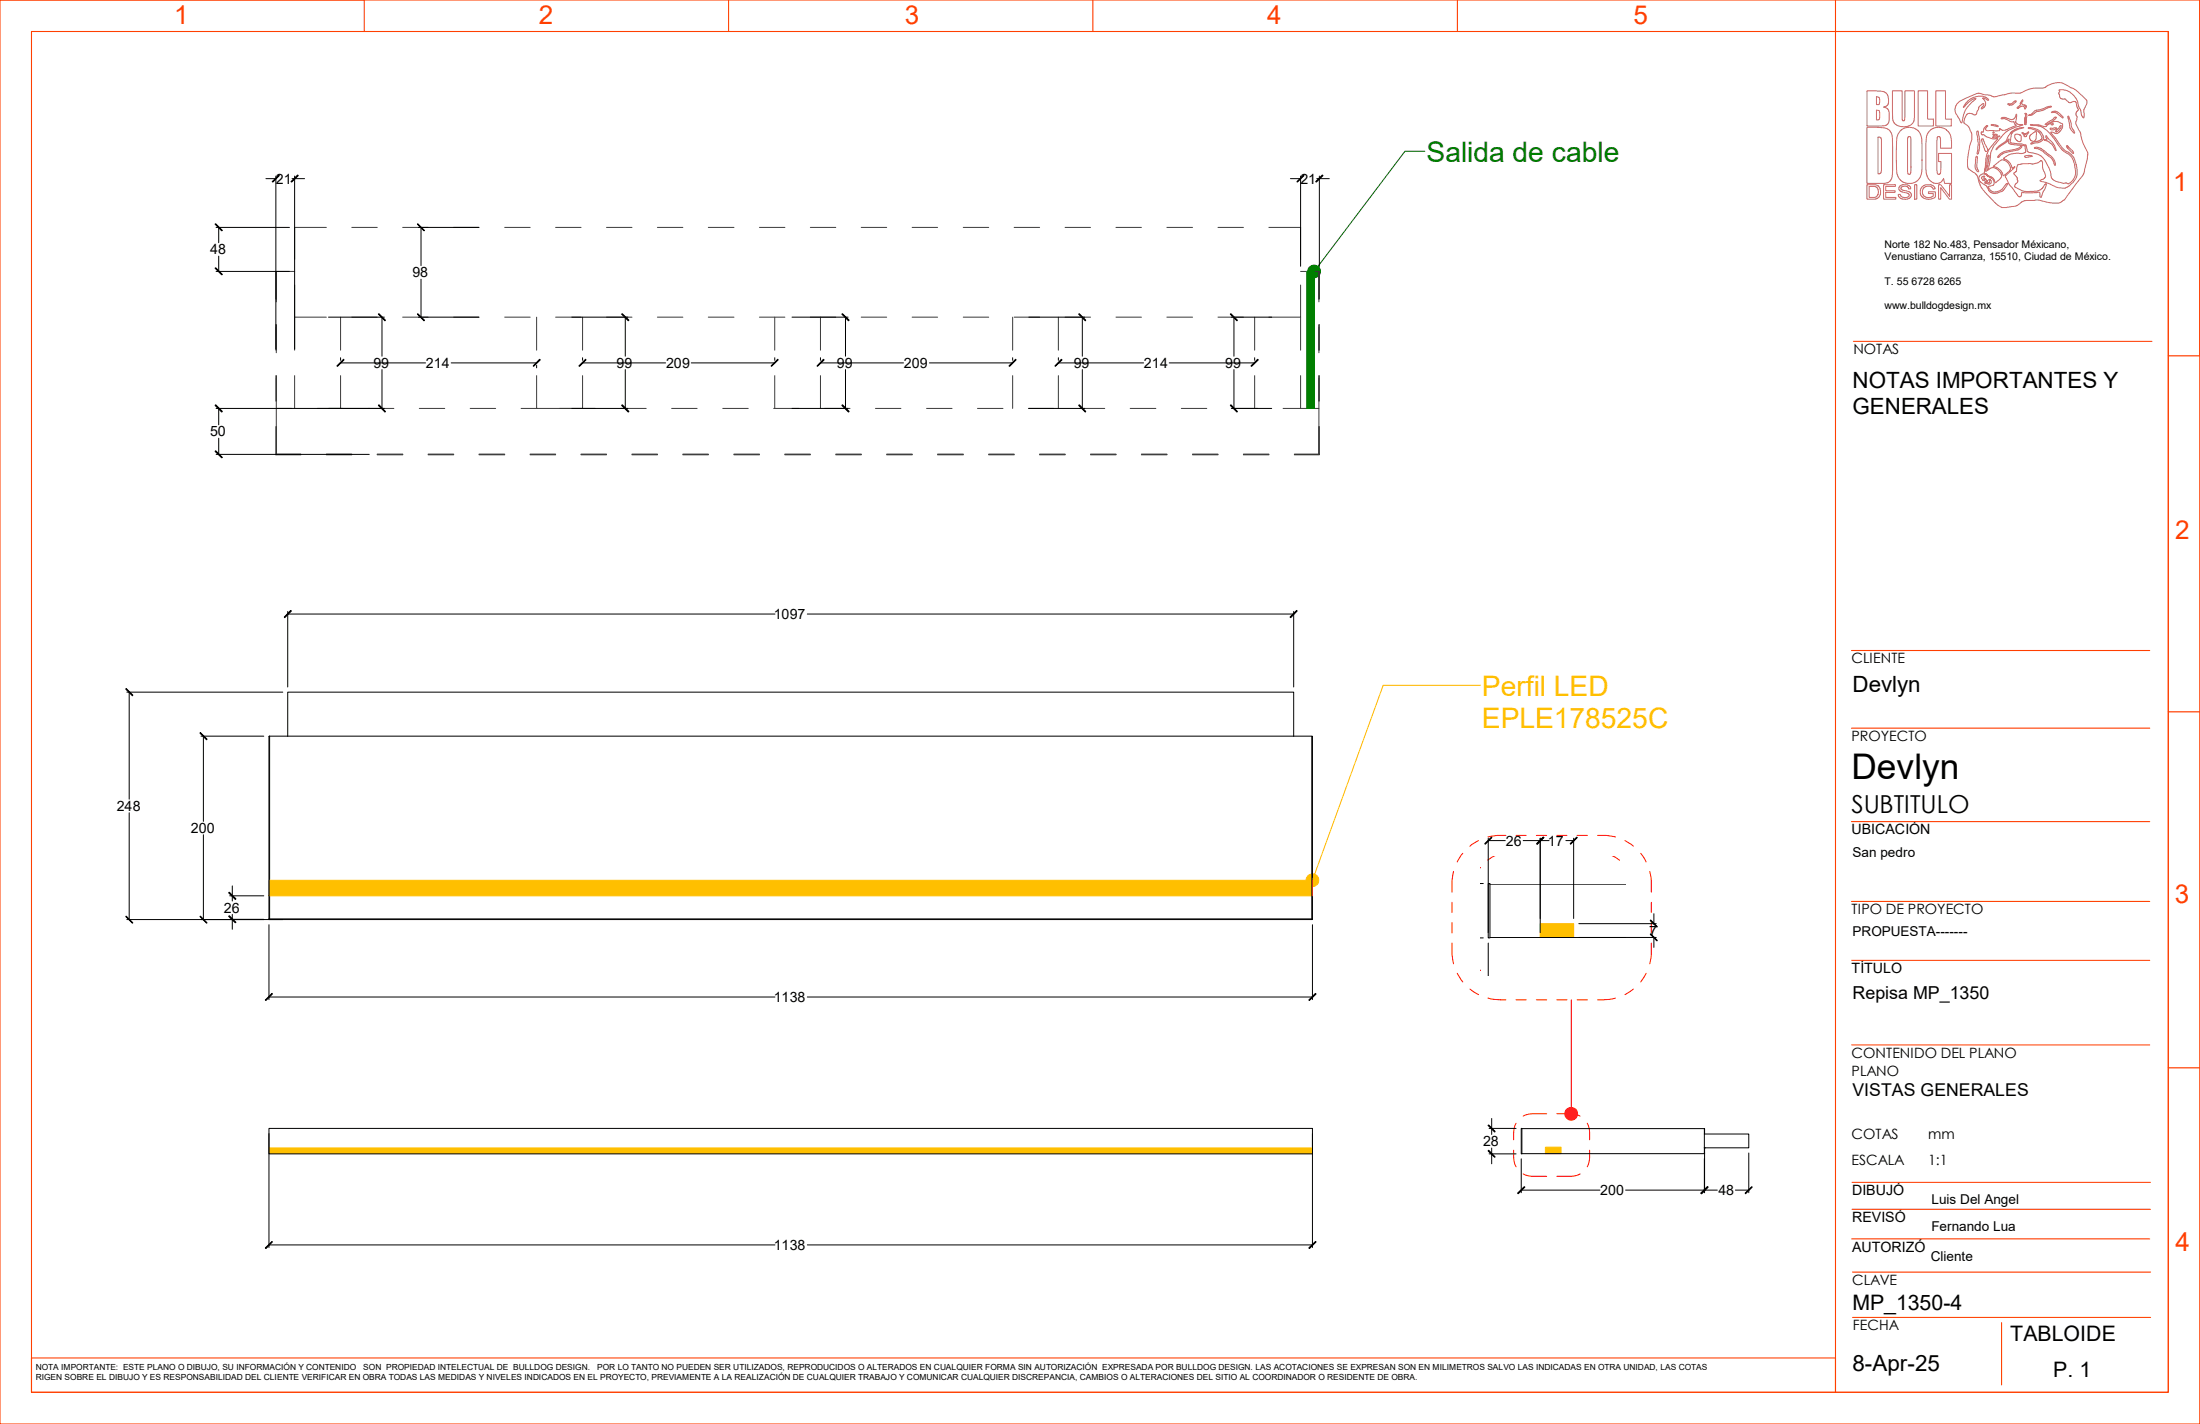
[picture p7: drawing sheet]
<svg xmlns="http://www.w3.org/2000/svg" width="432mm" height="279mm" viewBox="0 0 432 279" stroke-linecap="round" stroke-linejoin="round" font-family="sans-serif">
<path d="M256.5 53.3h1.4v26.9h-1.4z" fill-rule="evenodd" fill="#007f00"/>
<path d="M52.8 225.1h204.8v1.3h-204.8zM52.8 172.7h204.8v3.1h-204.8zM303.4 225.1h3v1.3h-3z" fill-rule="evenodd" fill="#ffbf00"/>
<circle cx="257.9" cy="53.3" r="1.25" fill="#007f00" stroke="#007f00" stroke-width=".2"/>
<circle cx="257.6" cy="172.7" r="1.24" fill="#ffbf00" stroke="#ffbf00" stroke-width=".2"/>
<g fill="#000" stroke="#000" stroke-width=".2">
<path d="M54.7 34.3l.1 .2-1.2 1.2-.2-.1z" fill-rule="evenodd"/>
<path d="M57.1 35.6l1.3-1.3 .1 .2-1.3 1.2z" fill-rule="evenodd"/>
<path d="M255.9 34.3v.2l-1.3 1.2v-.1z" fill-rule="evenodd"/>
<path d="M258.2 35.6l1.3-1.3 .2 .2-1.3 1.2z" fill-rule="evenodd"/>
<path d="M42.2 52.6l.1-.1 1.3 1.3-.1 .1z" fill-rule="evenodd"/>
<path d="M42.2 44l.1-.1 1.3 1.3-.1 .1z" fill-rule="evenodd"/>
<path d="M81.9 44l.1-.1 1.3 1.3-.1 .1z" fill-rule="evenodd"/>
<path d="M66.1 71.8l1.3-1.3 .1 .1-1.2 1.3z" fill-rule="evenodd"/>
<path d="M74.4 79.4l1.2 1.3v.2l-1.3-1.4z" fill-rule="evenodd"/>
<path d="M74.3 61.6h.1l1.2 1.2v.1z" fill-rule="evenodd"/>
<path d="M82 61.6l1.3 1.2-.1 .1-1.3-1.3z" fill-rule="evenodd"/>
<path d="M105.9 70.5l.1 .1-1.3 1.3-.1-.1z" fill-rule="evenodd"/>
<path d="M113.6 71.8l1.3-1.3 .1 .1-1.3 1.3z" fill-rule="evenodd"/>
<path d="M122.1 79.4l1.3 1.3-.1 .2-1.3-1.4z" fill-rule="evenodd"/>
<path d="M122 61.6h.1l1.3 1.2-.1 .1z" fill-rule="evenodd"/>
<path d="M151.3 71.8l1.4-1.3v.1l-1.3 1.3z" fill-rule="evenodd"/>
<path d="M161.6 70.5l.2 .1-1.4 1.3v-.1z" fill-rule="evenodd"/>
<path d="M165.2 79.5l.2-.1 1.3 1.3-.2 .2z" fill-rule="evenodd"/>
<path d="M165.2 61.6h.2l1.3 1.2-.2 .1z" fill-rule="evenodd"/>
<path d="M198 71.8l1.3-1.3 .1 .1-1.2 1.3z" fill-rule="evenodd"/>
<path d="M208.3 70.5l.1 .1-1.3 1.3v-.1z" fill-rule="evenodd"/>
<path d="M211.7 79.5l.1-.1 1.3 1.3-.1 .2z" fill-rule="evenodd"/>
<path d="M211.7 61.6h.1l1.3 1.2-.1 .1z" fill-rule="evenodd"/>
<path d="M241.6 79.4l1.3 1.3-.1 .2-1.3-1.4z" fill-rule="evenodd"/>
<path d="M241.5 61.6h.1l1.3 1.2-.1 .1z" fill-rule="evenodd"/>
<path d="M245.5 71.8l1.3-1.3 .2 .1-1.3 1.3z" fill-rule="evenodd"/>
<path d="M42.3 88.4l1.3 1.3-.1 .1-1.3-1.2z" fill-rule="evenodd"/>
<path d="M42.3 79.4l1.3 1.3-.1 .2-1.3-1.4z" fill-rule="evenodd"/>
<path d="M57.1 119.8l.1 .1-1.3 1.3-.1-.1z" fill-rule="evenodd"/>
<path d="M24.8 135.1l1.3 1.3-.1 .1-1.3-1.3z" fill-rule="evenodd"/>
<path d="M254.5 119.8l.1 .1-1.3 1.3-.1-.1z" fill-rule="evenodd"/>
<path d="M39.3 143.7l1.3 1.3v.2l-1.4-1.4z" fill-rule="evenodd"/>
<path d="M24.8 179.7l1.3 1.4h-.1l-1.3-1.3z" fill-rule="evenodd"/>
<path d="M39.3 179.7l1.3 1.4-1.4-1.3z" fill-rule="evenodd"/>
<path d="M52.1 196.2l1.3-1.3 .1 .1-1.3 1.3z" fill-rule="evenodd"/>
<path d="M256.9 196.2l1.3-1.3 .1 .1-1.3 1.3z" fill-rule="evenodd"/>
<path d="M292.1 220.8l.1-.1 1.3 1.3-.1 .1z" fill-rule="evenodd"/>
<path d="M292.1 225.8l.1-.1 1.3 1.3-.1 .1z" fill-rule="evenodd"/>
<path d="M297.9 234.1l1.3-1.3 .1 .1-1.3 1.3z" fill-rule="evenodd"/>
<path d="M333.8 234.1l1.3-1.3 .1 .1-1.3 1.3z" fill-rule="evenodd"/>
<path d="M333.8 234.1l1.4-1.3v.1l-1.2 1.3z" fill-rule="evenodd"/>
<path d="M342.5 234.1l1.3-1.3 .1 .1-1.3 1.3z" fill-rule="evenodd"/>
<path d="M52.1 244.9l1.3-1.3 .1 .1-1.3 1.3z" fill-rule="evenodd"/>
<path d="M256.9 244.9l1.3-1.3 .1 .1-1.3 1.3z" fill-rule="evenodd"/>
</g>
<g fill="none" stroke="#3a3a3a" stroke-width=".2">
<path d="M54.1 58.7v-5.4h.2v5.4M57.8 55.9v6.3h6.3M57.8 53.3h-3.6v5.9M64.1 44.6h-6.3v6.3M69 44.6h5M79 44.6h5M89 44.6h5M99.1 44.6h5M109.1 44.6h4.9M119 44.6h5M129 44.6h5M139 44.6h5.1"/>
<path d="M149.1 44.6h5M159 44.6h5M169 44.6h5M179 44.6h5M189.1 44.6h5M199.1 44.6h4.9M209 44.6h5M219 44.6h5M229 44.6h5.1M239.1 44.6h5M249 44.6h6.3v6.3M255.3 55.9v6.3h-6.3"/>
<path d="M255.3 53.3h3.6v5.9M259 58.7v-5.4h-.2v5.4M54.1 63.7v5M54.1 73.7v5M54.2 64.2v5M54.2 74.2v5.9M54.3 63.7v5M54.3 73.7v5M57.8 62.2v6.5M57.8 73.7v6.4M66.8 62.2v6.5M66.8 73.7v6.4"/>
<path d="M69 62.2h5M79 62.2h5M89 62.2h5M99.1 62.2h5M105.3 73.7v6.4h9v-6.4M105.3 62.2v6.5M109.1 62.2h4.9M114.3 62.2v6.5M119 62.2h5M129 62.2h5M139 62.2h5.1M149.1 62.2h5"/>
<path d="M152.1 62.2v6.5M152.1 73.7v6.4M159 62.2h5M161 62.2v6.5M161 73.7v6.4M169 62.2h5M179 62.2h5M189.1 62.2h5M198.8 62.2v6.5M198.8 73.7v6.4M199.1 62.2h4.9M207.7 62.2v6.5"/>
<path d="M207.7 73.7v6.4M209 62.2h5M219 62.2h5M229 62.2h5.1M239.1 62.2h5M246.3 62.2v6.5M246.3 73.7v6.4M255.3 62.2v6.5M255.3 73.7v6.4M258.8 63.7v5M258.8 73.7v5M258.9 64.2v5"/>
<path d="M258.9 74.2v5.9M259 63.7v5M259 73.7v5M54.1 83.7v5.4M54.3 83.7v5.5h-.2M54.3 89.2h4.8M57.3 80.1h-3.1v9.1M59.1 89.1h-5v.1h5M62.3 80.1h5M64.1 89.2h4.9M64.1 89.1h4.9M72.3 80.1h5"/>
<path d="M74 89.2h5.1M74 89.2h5M74 89.1h5M82.3 80.1h5M84 89.2h5M84 89.1h5M84.1 89.2h5M92.3 80.1h5M94 89.2h5.1M94 89.1h5.1M94.1 89.2h5M102.3 80.1h3"/>
<path d="M104.1 89.2h5M104.1 89.1h5M109.9 80.1h6.9M114 89.2h5M114 89.1h5M121.8 80.1h5M124 89.2h5M124 89.1h5M124.1 89.2h5M131.8 80.1h5M134 89.2h5M134 89.1h5"/>
<path d="M134.1 89.2h5M141.9 80.1h5M144.1 89.2h5M144.1 89.1h5M151.8 80.1h5M154.1 89.2h4.9M154.1 89.1h4.9M161.8 80.1h5M164 89.2h5M164 89.1h5M164.1 89.2h5M171.8 80.1h5"/>
<path d="M174 89.2h5M174 89.1h5M174.1 89.2h5M181.9 80.1h5M184 89.2h5.1M184 89.1h5.1M184.1 89.2h5M191.9 80.1h4.9M194.1 89.2h5M194.1 89.1h5M201.8 80.1h5M204 89.2h5.1"/>
<path d="M204 89.2h5M204 89.1h5M211.8 80.1h5M214 89.2h5M214 89.1h5M214.1 89.2h5M221.8 80.1h5.1M224 89.2h5M224 89.1h5M224.1 89.2h5M231.9 80.1h5M234.1 89.2h5"/>
<path d="M234.1 89.1h5M241.9 80.1h4.9M244.1 89.2h4.9M244.1 89.1h4.9M251.8 80.1h7.1v9.1h-4.8M254 89.1h5v.1h-5M258.8 83.7v5.5M258.9 89.2h.1M259 83.7v5.4"/>
</g>
<g fill="none" stroke="#000" stroke-width=".2">
<path d="M52.2 35.1h2M54.1 34.5v34M57.3 35.1h2.5M57.8 34.5v34M253.3 35.1h2M255.3 34.5v17.7M258.4 35.1h2.5M259 34.5v17.8M42.4 44.6h14.4M42.4 53.3h14.4M42.9 44.6v3M42.9 50.2v3.1"/>
<path d="M82.1 44.6h11.9M82.6 44.6v7.5M82.6 54.8v7.4M64.5 62.2h10.9M66.8 71.2h16.7M66.8 70.2v.5M75 62.2v7.7M75 72.5v7.6M82.1 62.2h11.9M88.6 71.2h16.7M105.3 71.7v.5M112.2 62.2h11"/>
<path d="M114.3 71.2h16.3M114.3 70.2v.5M122.7 62.2v7.7M122.7 72.5v7.6M135.7 71.2h16.4M152.1 70.2v.5M155.4 62.2h11.1M161 71.2h16.3M161 70.2v.5M165.9 62.2v7.7M165.9 72.5v7.6M182.4 71.2h16.4"/>
<path d="M198.8 70.2v.5M201.9 62.2h11M207.7 70.2v.5M207.7 71.2h16.8M212.4 62.2v7.7M212.4 72.5v7.6M229.5 71.2h16.8M241.7 62.2h7.9M242.2 62.2v7.7M242.2 72.5v7.6M246.3 70.2v.5M42.4 80.1h33"/>
<path d="M42.4 89.2h30.1M42.9 80.1v3.3M42.9 86v3.2M112.2 80.1h11M155.4 80.1h11.1M201.9 80.1h11M241.7 80.1h7.9M56.5 120v14.8M253.9 120v14.8M24.9 135.8h30.6M25.4 135.8v21M56.5 120.5h95.6"/>
<path d="M158.5 120.5h95.4M25.4 159.5v20.9M39.5 144.4h12.3M39.9 144.4v16.8M52.9 144.5v35.8M52.9 144.5l-.1 35.8M52.9 144.4v.1M52.9 144.4h201M56.5 144.4v-8.6h197.4v8.6M253.9 144.4l3.7 .1v35.8M257.5 144.5v35.8M39.9 163.8v16.6"/>
<path d="M24.9 180.4h30.6M52.8 180.3v.1h204.8v-.1M52.8 181.4v14.7M52.8 180.3h204.8M52.8 195.6h99.3M158.5 195.6h99.1M257.6 181.4v14.7M292.8 219.5v3.1M52.8 221.4h204.8v5h-204.8zM52.8 222.4v22.4M257.6 222.4v22.4M292.3 226.4h5.3"/>
<path d="M292.3 221.4h5.3M292.8 225.3v3M298.6 233.5h15.4M298.6 227.4v6.6M298.7 221.4h-.1v5h.1M298.7 221.4v5h35.8M298.7 221.4h35.8M319.1 233.5h18M334.5 226.2v.2M334.5 221.4l.1 .2M334.5 225.2h.1M334.5 221.6h.1"/>
<path d="M334.5 221.4v5M334.5 227.3v6.7M334.5 222.5h.1M334.6 222.5h8.6v2.7h-8.6M334.6 221.6v.9M334.6 225.2v8.8M340.6 233.5h2.6M343.2 226.2v7.8M52.8 244.3h99.3M158.5 244.3h99.1"/>
</g>
<g fill="none" stroke="#f00" stroke-width=".2">
<path d="M285 177v2M285.3 171l-.3 1.8v2.2M287.1 167.4l-1.1 1.7M290.2 164.9l-1.7 1.1M295.6 163.9h-1.7l-1.8 .3M297.6 163.9h2M301.5 163.9h2.1M305.6 163.9h2M309.5 163.9h2.1M313.6 163.9h1.7l1.8 .3M318.9 164.9l1.7 1.1M322 167.4l1.1 1.7"/>
<path d="M323.8 171l.3 1.2v2.8M324.1 177v2M285 185v2.3l.3 1.8M285 181v2M286 191l1.1 1.7M288.5 194.1l1.7 1.1M292.1 195.8l1.2 .3 2.3 .1M297.6 196.2h2M301.5 196.2h2.1M305.6 196.2h2M309.5 196.2h2.1M317.1 195.8l-1.3 .3-2.2 .1"/>
<path d="M320.6 194.1l-1.7 1.1M323.1 191l-1.1 1.7M324.1 185v2.9l-.3 1.2M324.1 181v2M303.6 218.5l-3.3 .1-1.3 .4M305.6 218.5l3.2 .1 1.3 .4M297.1 225.7a5.8 5.8 0 0 0 .5 3.2M297.6 220.4l-.3 .4a6.8 6.8 0 0 0-.2 2.8M299 230.3l1.3 .5h3.3M310.1 230.3l-1.3 .5h-3.2M311.5 220.4l.2 .4a6.8 6.8 0 0 1 .3 2.8M312 225.7a5.8 5.8 0 0 1-.5 3.2"/>
</g>
<path d="M279.7 29.7h-3.9l-17.9 23.6M256.5 53.3h1.4v26.8h-1.4z" fill="none" stroke="#007f00" stroke-width=".2"/>
<path d="M290.6 134.5h-19.1l-13.9 38.2M52.8 172.7h204.8v3.1h-204.8zM303.3 225.1h3.1v1.3h-3.1z" fill="none" stroke="#ffbf00" stroke-width=".2"/>
<path d="M302.3 181.2h6.6v2.7h-6.6z" fill-rule="evenodd" fill="#ffbf00"/>
<g fill="none" stroke="#000" stroke-width=".2">
<path d="M45.1 175.8h6.7M45.6 173.8v3M45.6 179.4v2.9M290.5 173.4h.6M292.1 164.5v18.5M292.1 164.9h3.3M292.4 173.5v-.1h-.3v10.6h.3M292.4 173.5v10.4h32.7M292.4 173.5h26.7M299 164.9h5M302.3 164.5v18.4M307.3 164.9h1.6"/>
<path d="M308.9 164.5v15.7M324.6 179.3v2M45.1 180.4h6.7M290.5 184h.6M292.1 185v6.5M309.9 181.2h15.2M324.6 183.9v2"/>
</g>
<path d="M290.6 170.2l-.1 .1M293.4 167.9l-1.4 .9M316.5 167.9l1.4 .9M290.5 190.4l.1 .1M308.4 196.2v22.3" fill="none" stroke="#f00" stroke-width=".2"/>
<path d="M302.3 181.2h6.6v2.7h-6.6z" fill="none" stroke="#ffbf00" stroke-width=".2"/>
<g fill="none" stroke="#c66" stroke-width=".2">
<path d="M366.4 17.8l3 .1 .6 .2 .5 .5 .2 .8-.1 1.1-.3 .3-.6 .2 .7 .3 .4 .5v1.8l-.1 .4-.4 .5-.9 .2h-3zM368.3 19h.1a.55 .55 0 0 1 .5 .8v.4a.32 .32 0 0 1-.4 .3h-.2zM371.4 17.8h1.9v5.5a.3 .3 0 0 0 .3 .4 .3 .3 0 0 0 .2-.5l.1-5.4h1.9l-.1 5.8-.2 .5-.6 .5-1.1 .3-.9-.1-.7-.3-.4-.3-.3-.6zM376.5 17.8h1.8v5.6h1.2v1.3h-3zM379.9 17.8h1.9v5.6h1.2v1.3h-3.1zM384.6 19.9l3.6-1.6 1.5 .3 .9 .1 1 .3 2.9-.7h2l1.3-.6 1.2-.4 2.3-.1 .7-.5a4.1 4.1 0 0 1 2.6-.4l2.9 1.4 2 1.9 .1 .7-.6 1.2v1.6l-.4-.5-.2-1-.4-.7-.2-1-.6-1-1.2-1-.4-.2-1-.1a.23 .23 0 0 0-.4 0 .23 .23 0 0 0 .1 .3l-.2 .5 .3 .9 .9 .1 .8 .8 .9-.3 .4 .1 .4 1.2a.46 .46 0 0 1-.2 .7l-.1 .7 .2 .5-.3 1.2 1 1.9a6 6 0 0 0 .8 2.5l.5 1.2 .1 .5-.9 3.8-3.6 4.9-.9 .7h-.5a10.1 10.1 0 0 1-3.7-.5l-2.8 .1-1.9 1.1-1.7 .2h-1l-1-.7-2.2-2.3-.9-1.3-.8-2.2-1.7-1.2v-1.6l.4-2.7 .4-1.3v-1.2l-.6-1.3-.9-.7v-.7l.4-.9 .4-.3h.6l.6 .3 .3-.1 .7-1.6 .6-.5a.21 .21 0 0 1 .3 0 .21 .21 0 0 1-.1 .3l-.4 .7 .6-.4 .2-.5v-.4l-.6-.9h.3l.7 .5 .2-.1v-.2l-1-.5h-1.1l-.9 .2-.9 .6-.6 .6-.4 .8 1.5-1.5 .9-.3-.8 .8a5 5 0 0 0-1.6 2.5l-.3 1.4-.2 .1-1-1.8-.2-.6 .1-.9zM397 19.6v.3l-.2 .4 .2 .2 .5 .2 .2 .2-.1 .2a.19 .19 0 0 1-.2 .2 .19 .19 0 0 1-.1-.3l-.6-.2-.5 .4a.15 .15 0 0 1-.2 .1 .15 .15 0 0 1-.1-.2 .15 .15 0 0 1 .2-.1l.4-.4v-.4zM366.4 25l3.7 .1 .6 .3 .6 .8 .1 .9 .1 1.8-.1 5.3-.2 1.1-.7 .6-.6 .1h-3.5zM366.4 36.2h1.7l.8 .5 .2 .5v.7l-.2 .7-.3 .3-.6 .2h-1.6zM366.9 36.6h1.1l.5 .3 .2 .9-.1 .5-.3 .3-.3 .1h-1.1zM368.3 21.6h.1a.41 .41 0 0 1 .5 .5v1.2l-.3 .2h-.3zM368.6 26.9l.5 .1 .2 .3v6.2l-.1 .4-.4 .2h-.2z"/>
<path d="M369.7 36.2h2.3v.4h-1.9v.8h1.8v.4h-1.8v.9h2v.4h-2.4zM372.9 36.5l.5-.3h.8l.7 .5 .1 .3-.4 .1-.1-.4-.5-.2-.6 .1-.3 .3 .1 .3 1.4 .4 .5 .3v.6l-.3 .4-1 .2-.6-.1-.5-.3-.1-.6h.4l.2 .5 .6 .2 .6-.1 .3-.3v-.3l-.2-.2-1.3-.3-.4-.3-.1-.5zM373 25.7l.5-.5 .6-.1h1.4l.5 .2 .6 .5 .5 1.2v7l-.2 .7-.4 .6-1.1 .6-1.1 .1-.9-.3-.5-.5-.6-1.1-.1-6.4 .2-1.1zM374.5 26.8a.37 .37 0 0 1 .5 .1 .37 .37 0 0 1 .1 .4l-.1 6.7a.3 .3 0 0 1-.4 .2 .3 .3 0 0 1-.2-.4v-6.5zM375.8 36.2h.4v2.9h-.4zM377.1 36.7l1-.5h.8l.5 .2 .4 .6-.4 .1-.2-.4-.5-.2h-.5l-.5 .2-.3 .6-.1 .6 .5 .7 .8 .2 .8-.3v-.5h-.9v-.4h1.4v1.1l-.5 .2-.8 .2-1.2-.3-.5-.8v-.7zM379 25.4l.6-.3 1-.1 .9 .1 .7 .5 .7 1 .1 2.5h-2.1l-.1-1.9a.34 .34 0 0 0-.3-.4 .34 .34 0 0 0-.3 .5v6.6a.37 .37 0 0 0 .5 .3 .37 .37 0 0 0 .2-.5l.1-2h-.5v-1.6h2.5v5.9h-1.3l-.2-1-.6 .8-.5 .2-.8-.1-.8-.5-.5-.7-.3-1.6v-5.7l.2-1zM380.5 36.2h.4l1.8 2.3v-2.3h.3v2.9h-.4l-1.7-2.3v2.3h-.4zM387.8 30.8a.18 .18 0 0 1 .3-.1 .18 .18 0 0 1 0 .3l-.1 1.6 .3 .8a.18 .18 0 0 1 0 .3 .18 .18 0 0 1-.3-.1l-.4-.7zM388 25.7h.3l.1 .8a6.3 6.3 0 0 1 0 3.3l-.1 .2a.16 .16 0 0 1-.1 .2 .16 .16 0 0 1-.2-.2l.3-1.6zM388.5 34.6l.5-.4 .5-.1 1.4 .8 .4 .6 .1 .6-.2 .3-.7 .1a.22 .22 0 0 0-.3 .2 .22 .22 0 0 0 .2 .3l.7 .6h.8l1-.3 .8-1.1a.17 .17 0 0 1 .2-.2 .17 .17 0 0 1 .1 .3l-1 1.2-1.3 .5-.6-.1-.7-.5-.6-1-1.2-.8-.2-.3zM389 34.7l.4-.2 .2 .2a.33 .33 0 0 0-.1 .5l.2-.1 .2 .3a.17 .17 0 0 1 .2 .2 .17 .17 0 0 1-.2 .1 .17 .17 0 0 1-.2-.1l-.6-.3-.2-.3z"/>
<path d="M389 27.2l.3 .1 .3 .9 .6 1.1-.1 .2a.29 .29 0 0 1-.2 .2 .29 .29 0 0 1-.3-.2l-.7-2zM389.6 24.9l.4-.3 .1 .1-.4 .6v.2l.4 .2h2.3l.1-.5 .4 .3 .6 .1 2.2-1-.3-.3a.34 .34 0 0 0-.1-.4 .34 .34 0 0 0-.5 0l-1.1-.6h-.6a.18 .18 0 0 1-.2 .1 .18 .18 0 0 1-.1-.2 .18 .18 0 0 1 .2-.1l.6-.1 1.3 .5 .5-.2 .4-.9v.5l-.2 1 .1 .3 .6 .3 .7-.1v.2l-2 .6-1 .5-.8 .7-1.9 2.2-.6 1.3-.4 3.2a.19 .19 0 0 1-.3 .2 .2 .2 0 0 1 0-.4l.3-1.4 .1-1.1-.2 .1-.1 .6-.4 2.5 1.1-.7h.6l.9 .5 .6 .9-.1 .5-1 1-.2 .1-.3-.8-.3-.3-.7-.3-.6-.5h-.3l.3-1.4 .1-1.5 .4-1.5 1.9-2.4-1 .1-1-.4-.8-.5a.31 .31 0 0 1-.4-.1 .31 .31 0 0 1 .1-.4 .2 .2 0 0 0 .3 0 .2 .2 0 0 0 0-.3zM389.6 35.8l.7 .1a.38 .38 0 0 0 .1-.7h.2l.2 .3-.1 .5-.5 .1-.6-.1zM390.2 29.6h.1M390.8 24.5h.7l.5 .1 .2 .2zM391.2 26.3l.4 .1a.21 .21 0 0 1 .3-.1 .21 .21 0 0 1 0 .4 .21 .21 0 0 1-.3-.1h-.3zM391.2 26.8l1.3-.1-.1 .1-.8 .3h-.4zM391.3 32.6l1.4-1.1 .5-.1 .9 .5 .4 .7 .1 .6-.3 .5-1.2 .8-.3-.9-.8-.7-.8-.2zM392.6 30.2l.7-.4 2.4-.5 1.1-.6-.3 .5-.4 .2-2.7 .6-1.1 .8a.15 .15 0 0 1-.1 .1 .15 .15 0 0 1-.2-.2 .15 .15 0 0 1 .2-.1zM394.1 20.4h.7l.5-.5a.2 .2 0 0 1 .2-.1 .2 .2 0 0 1 .2 .2l-.8 .6h-.6zM394.7 25.9l1-.6 1.5-.3-1.5 .5-.8 .6-.2 .4-.1 1.5 3 .4 .5 1.4 1.9 .5 .6 .3 .7 .7 1 1.8 .3 1.7 .2 .3 1.1 .6 1.1 .3 .7-.1a.73 .73 0 0 0 .9-.3l.5-.7 .3-.7-.2-2-.5-1.3-.6-.6-1.5-1-1.4-2.1-1.8-1.8-.9-.6-1.9-.2-.1-.1h1.5l1.5 .3 1.5-.9 .8-.1 .4 .2a.73 .73 0 0 1 .6 .5 .73 .73 0 0 1-.2 .8l-.3 .6-.4 .3h-.4l-.7-.3-.3 .1 2.5 3.3 1.6 1.1 .6 1a5.9 5.9 0 0 1 .4 3.3l-.7 1.1-.8 .7-.7 .4-1.5-.1-2.2-.9-1.2-.3-.1-.2 .7-.3 .4-.5-.1-.5-.4-.9-.1-1.4a.24 .24 0 0 0-.2-.2 .24 .24 0 0 0-.3 0l-.4 .4-1 .2-.8-.1-1.8 .2a.8 .8 0 0 0-.6 1l-.1 .4-.4 .2 .1 .3 .5 .7v.4l.2 .2-.6 .7a.31 .31 0 0 0-.1 .3 .31 .31 0 0 0 .2 .3l1.3 .7h.4h2.5l1-.5 .6-.9h.3l-1.1 2.6-.2-.1-.1-.9-3.1 .1a.36 .36 0 0 0-.4 .1 .36 .36 0 0 0-.1 .4v.2a.35 .35 0 0 1-.6-.1l-1.7-2.2-.8-1.5 1.9-2-.6 .3-.1-.5-.5-.8-1.1-.6 1.4-.9 1.1-.1h1.1l.7-.2 .1-.1-.1-1.2-3-.3-.2-.3v-.7l-.4 .6-2.1 1.5 .5-.8 1.5-1 .4-.9zM395.5 26.5l.6-.2 .5 .3 .1 1-.1 .2h-.4l-.4-.2-.4-.6z"/>
<path d="M396.8 26l.8 .3 .5-.4-.3 .5a.34 .34 0 0 1-.3 .4 .34 .34 0 0 1-.3-.4zM397.3 26.7l.1 .1zM397.3 26.2h.1M397.4 20.7h.1M397.4 26.8h.1M397.4 21.3h.1M397.4 26.3h.1M397.4 23.6l.1 .4zM397.4 30.6l.7-.1 .8 .1-.9 .2a.32 .32 0 0 1-.4 .1 .32 .32 0 0 1-.2-.3zM397.5 24.3v.1zM397.5 26.3h.1M397.5 23.2l-.1 .4z"/>
<path d="M397.5 21.3h.1M397.5 24.4h.1M397.5 23.1h.1M397.5 26.8h.1M397.5 20.7l.1 .1zM397.5 22.2l.3 .2-.2 2.1-.1-.1-.1-.5zM397.6 26.8h.1M397.6 20.8l.1 .1zM397.6 26.2h.1M398.1 25.1h.7l1.3 .4 .6 .5 .4 .8v.5l-.6 .6-1.6 .3a.16 .16 0 0 1-.2 .1 .16 .16 0 0 1-.1-.2 .16 .16 0 0 1 .1-.1l1.6-.4 .4-.3 .1-.4-.7-1.1zM398.2 22.6l.5-.2 .9-.8 1.2-.2 1-.4 .8-.1-1.8 .8-1 .2-.9 .7zM398.4 26.6l.9-.7a.26 .26 0 0 1 .3 0 .26 .26 0 0 1 .1 .3l-.1 1-.3 .5h-.5l-.3-.3-.1-.2z"/>
<path d="M399.3 29l.4-.1 .9 .2 1.9 1.5 .7 .8 .2 .9h-.2l-.3-.9-.5-.6-1.5-1.1-.8-.5-.7-.1zM401.4 24.4l1.4-.9 .3-.3a.24 .24 0 0 1 .3-.2 .24 .24 0 0 1 .2 .2l-.7 .6-1.1 .6zM401.5 26.6l1.7 1.8 .3 1.1-.9-1.3-.6-.5-.8-.2 .6-.2-.3-.4zM402.4 25.1h.9a.18 .18 0 0 1 .3 0 .18 .18 0 0 1-.2 .3l-.8 .1-.2-.2zM402.6 24.4l.1-.1a.15 .15 0 0 1 .1-.1 .15 .15 0 0 1 .2 .2 .15 .15 0 0 1-.2 .1zM402.6 22l.3-.2h.7l.9 .6 .4 .7-.1 .1-1.3-1.1zM404.3 24.8l.2-.2v.5l-.8 .8a.2 .2 0 0 1-.2-.2 .2 .2 0 0 1 .2-.2l.4-.4zM405.6 28.6h.2l1.1 1.1 .1 .4-1.3-1.1zM405.9 22.8l.5 1.1 .1 .9 .6 1 .1 .3-1-1.1z"/>
<circle cx="391.3" cy="26" r=".13"/>
</g>
<g fill="none" stroke="#ff3f00" stroke-width=".21">
<path d="M0 0h431.8v279.4h-431.8zM0 0h71.5v6.2M6.2 6.2h419.4v267h-419.4zM143 0v6.2M214.5 0v6.2M286 0v6.2M360.3 6.2h65.3v267h-65.3zM360.3 0v6.2M431.8 0v69.8h-6.2M363.8 67h58.6M363.4 127.6h58.5M425.6 139.7h6.2"/>
<path d="M363.4 142.9h58.5M363.4 161.2h58.5M363.4 176.9h58.5M363.4 188.4h58.5M363.4 205h58.5M425.6 209.5h6.2M363.5 232h58.6M363.5 237.3h58.6M363.4 243.1h58.5M363.6 258.5h58.5M363.6 249.6h58.5M392.9 259.5v12.2"/>
<path d="M6.2 266.4h354.1v6.8h-354.1z"/>
</g>
<circle cx="308.4" cy="218.5" r="1.26" fill="#f00" stroke="#f00" stroke-width=".2"/>
<g fill="#000" stroke="#000" stroke-width=".2">
<path d="M45 175l1.3 1.4-.1 .1-1.3-1.3z" fill-rule="evenodd"/>
<path d="M291.4 165.5l1.3-1.2h.1l-1.3 1.4z" fill-rule="evenodd"/>
<path d="M301.6 165.5l1.3-1.2h.1l-1.3 1.4z" fill-rule="evenodd"/>
<path d="M301.6 165.5l1.3-1.2h.1l-1.3 1.4z" fill-rule="evenodd"/>
<path d="M309.5 164.3h.1l-1.3 1.4-.1-.2z" fill-rule="evenodd"/>
<path d="M45 179.7l1.3 1.3-.1 .1-1.3-1.3z" fill-rule="evenodd"/>
<path d="M324 180.5l1.3 1.3-.1 .1-1.3-1.3z" fill-rule="evenodd"/>
<path d="M324 183.2l1.3 1.3-.1 .1-1.3-1.3z" fill-rule="evenodd"/>
</g>
<text font-size="6.9" x="363.4" y="152.8">Devlyn</text>
<text font-size="5.5" fill="#007f00" x="280" y="31.8">Salida de cable</text>
<g font-size="5.5" fill="#ffbf00">
<text x="290.9" y="136.5">Perfil LED</text>
<text x="290.9" y="142.9">EPLE178525C</text>
</g>
<g font-size="5.1" fill="#ff3f00">
<text x="34.2" y="4.7">1</text>
<text x="105.8" y="4.7">2</text>
<text x="177.6" y="4.7">3</text>
<text x="248.7" y="4.7">4</text>
<text x="320.6" y="4.7">5</text>
<text x="426.5" y="37.5">1</text>
<text x="426.9" y="105.8">2</text>
<text x="426.8" y="177.2">3</text>
<text x="427" y="245.5">4</text>
</g>
<text font-size="4.9" x="363.4" y="159.6">SUBTITULO</text>
<g font-size="4.4">
<text x="363.6" y="76.2">NOTAS IMPORTANTES Y</text>
<text x="363.6" y="81.3">GENERALES</text>
<text x="363.6" y="135.8">Devlyn</text>
<text x="363.6" y="269.1">8-Apr-25</text>
</g>
<g font-size="4.2">
<text x="363.6" y="257">MP_1350-4</text>
<text x="394.5" y="263.2">TABLOIDE</text>
<text x="403" y="270.1">P. 1</text>
</g>
<g font-size="3.5">
<text x="363.6" y="195.9">Repisa MP_1350</text>
<text x="363.6" y="215">VISTAS GENERALES</text>
</g>
<g font-size="2.8">
<text x="54.1" y="36">21</text>
<text x="255.2" y="36">21</text>
<text x="41.3" y="49.9">48</text>
<text x="80.9" y="54.4">98</text>
<text x="363.8" y="69.5">NOTAS</text>
<text x="73.3" y="72.2">99</text>
<text x="83.6" y="72.2">214</text>
<text x="121" y="72.2">99</text>
<text x="130.7" y="72.2">209</text>
<text x="164.3" y="72.2">99</text>
<text x="177.4" y="72.2">209</text>
<text x="210.7" y="72.2">99</text>
<text x="224.5" y="72.2">214</text>
<text x="240.5" y="72.2">99</text>
<text x="41.2" y="85.6">50</text>
<text x="151.8" y="121.5">1097</text>
<text x="363.4" y="130.1">CLIENTE</text>
<text x="363.4" y="145.4">PROYECTO</text>
<text x="22.9" y="159.1">248</text>
<text x="37.5" y="163.4">200</text>
<text x="295.6" y="165.9">26</text>
<text x="303.8" y="165.9">17</text>
<text x="363.4" y="163.7">UBICACIÓN</text>
<text x="43.9" y="179.1">26</text>
<text x="363.4" y="179.4">TIPO DE PROYECTO</text>
<text x="323.7" y="183.6">7</text>
<text x="363.4" y="190.9">TÍTULO</text>
<text x="151.8" y="196.6">1138</text>
<text x="363.4" y="207.5">CONTENIDO DEL PLANO</text>
<text x="363.4" y="211">PLANO</text>
<text x="291.1" y="224.9">28</text>
<text x="363.4" y="223.5">COTAS</text>
<text x="378.4" y="223.5">mm</text>
<text x="363.4" y="228.5">ESCALA</text>
<text x="378.4" y="228.5">1:1</text>
<text x="314.1" y="234.5">200</text>
<text x="337.3" y="234.5">48</text>
<text x="363.5" y="239.8">REVISÓ</text>
<text x="363.5" y="234.5">DIBUJÓ</text>
<text x="151.8" y="245.3">1138</text>
<text x="363.5" y="245.6">AUTORIZÓ</text>
<text x="363.5" y="252.1">CLAVE</text>
<text x="363.7" y="261">FECHA</text>
</g>
<g font-size="2.7">
<text x="363.6" y="168.1">San pedro</text>
<text x="363.6" y="183.7">PROPUESTA-------</text>
<text x="379.1" y="236.3">Luis Del Angel</text>
<text x="379.1" y="241.6">Fernando Lua</text>
<text x="379" y="247.4">Cliente</text>
</g>
<g font-size="2.1">
<text x="369.9" y="48.7">Norte 182 No.483, Pensador Méxicano,</text>
<text x="369.9" y="51.1">Venustiano Carranza, 15510, Ciudad de México.</text>
<text x="369.9" y="55.9">T. 55 6728 6265</text>
<text x="369.9" y="60.7">www.bulldogdesign.mx</text>
</g>
<g font-size="1.6">
<text x="7" y="268.9">NOTA IMPORTANTE: ESTE PLANO O DIBUJO, SU INFORMACIÓN Y CONTENIDO</text>
<text x="71.3" y="268.9">SON PROPIEDAD INTELECTUAL DE BULLDOG DESIGN.</text>
<text x="117.2" y="268.9">POR LO TANTO NO PUEDEN SER UTILIZADOS, REPRODUCIDOS O ALTERADOS EN CUALQUIER FORMA SIN AUTORIZACIÓN EXPRESADA POR BULLDOG DESIGN. LAS ACOTACIONES SE EXPRESAN SON EN MILIMETROS SALVO LAS INDICADAS EN OTRA UNIDAD, LAS COTAS</text>
<text x="7" y="270.8">RIGEN SOBRE EL DIBUJO Y ES RESPONSABILIDAD DEL CLIENTE VERIFICAR EN OBRA TODAS LAS MEDIDAS Y NIVELES INDICADOS EN EL PROYECTO, PREVIAMENTE A LA REALIZACIÓN DE CUALQUIER TRABAJO Y COMUNICAR CUALQUIER DISCREPANCIA, CAMBIOS O ALTERACIONES DEL SITIO AL COORDINADOR O RESIDENTE DE OBRA.</text>
</g>
</svg>
